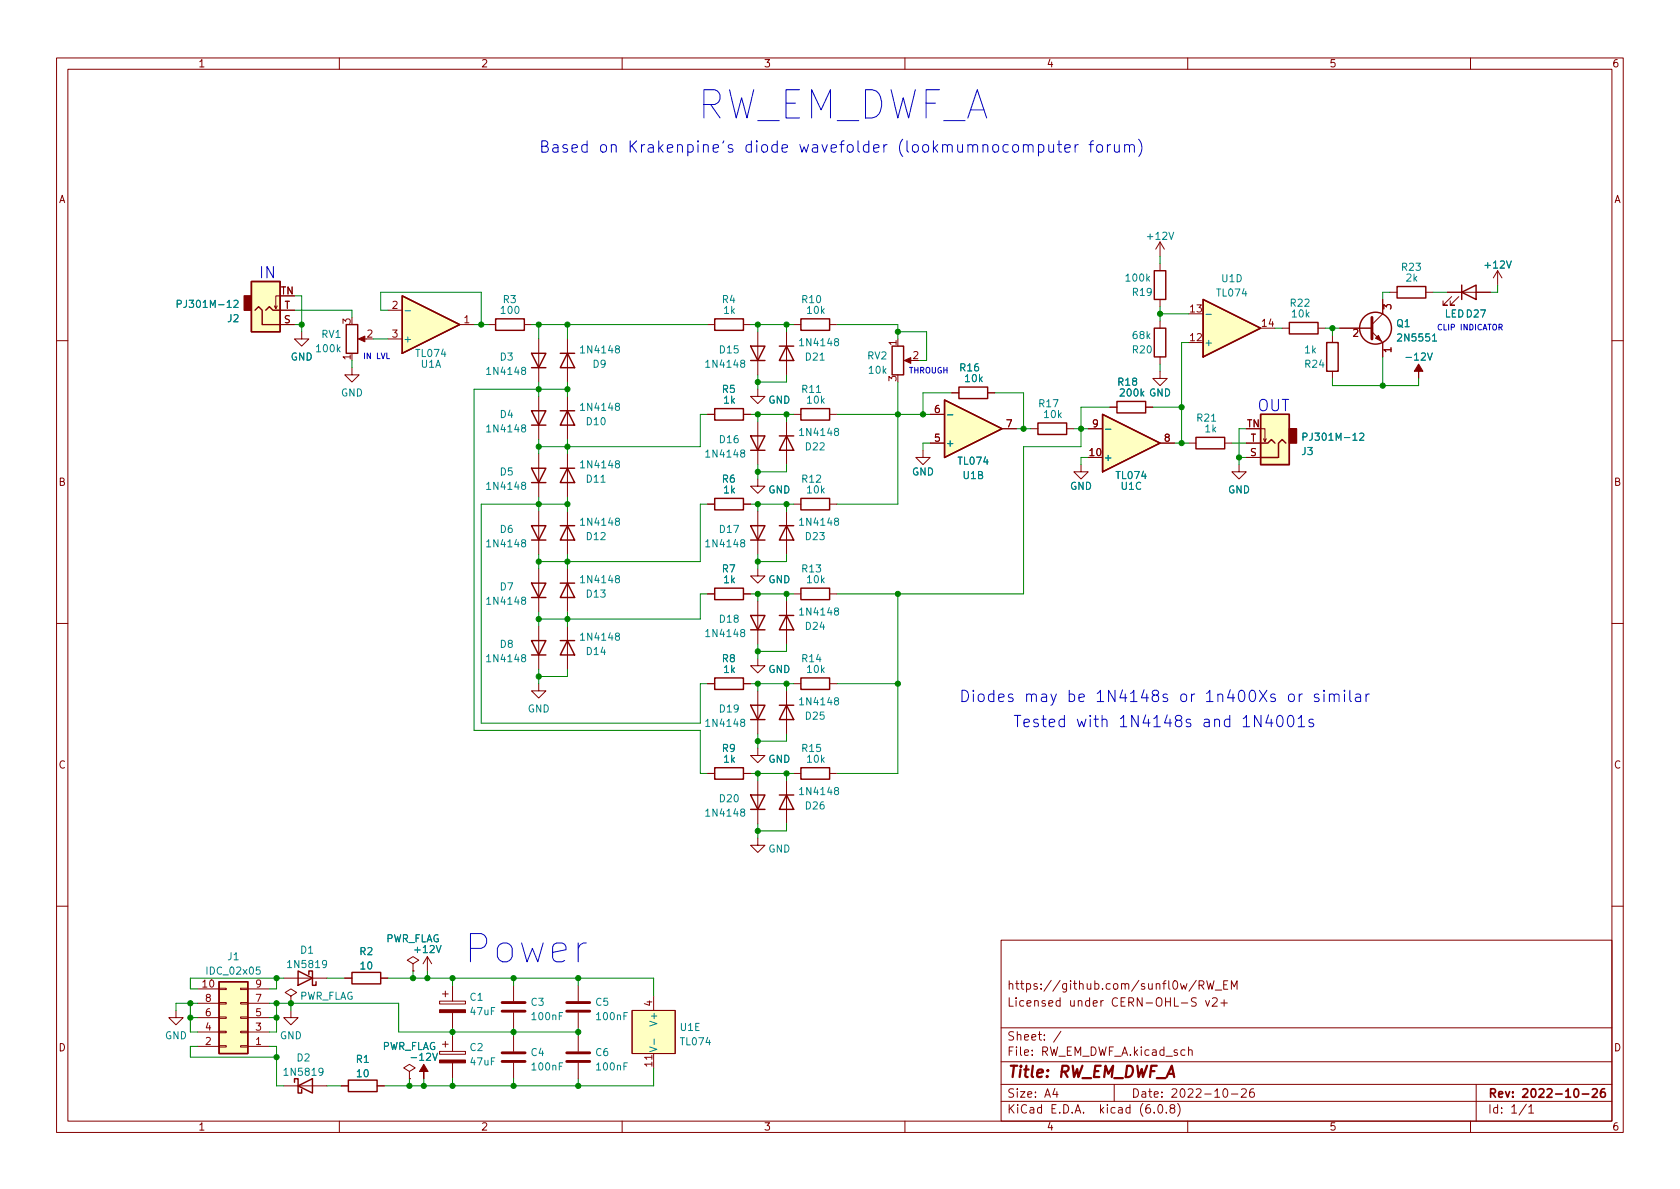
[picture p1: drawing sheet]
<svg xmlns="http://www.w3.org/2000/svg" width="297mm" height="210mm" viewBox="0 0 297 210" stroke-linecap="round" stroke-linejoin="round" font-family="sans-serif">
<g fill="none" stroke="#840000" stroke-width=".18">
<path d="M10 10.2h277v190.1h-277zM12 12.2h273v186.1h-273zM60 10.2v2M110 10.2v2M160 10.2v2M210 10.2v2M260 10.2v2M49 54.1l-.2 .5M49.5 52.3h-.7v2.3l-.3-.5M49.5 57.4h2.6M49.5 54.9h2.6M53.3 58.7v1.2h1.3l-1.3 1.3-1.2-1.3h1.2"/>
<path d="M63.8 59.9h1M68.6 54.9h2.5M68.6 59.9h2.5M81.3 57.4h2.5M86.4 57.4h1.2M92.7 57.4h1.3M95.2 59.9v7.7M100.3 59.9v7.7M125.1 57.4h1.3M131.4 57.4h1.3M134 58.7v7.6M139.1 58.7v7.6"/>
<path d="M140.3 57.4h1.3M146.7 57.4h1.3M205.1 42.8l-.8 1.3M205.1 42.8v2.5M205.1 46.6v1.3M205.1 53v1.2M205.1 56.8v1.2M205.1 42.8l.8 1.3M226.7 58h1.3M233 58h1.3M235.6 59.3v1.3M236.9 58h5.7"/>
<path d="M242.6 58.7l1.9 1.9v2.5M244.5 53v2.5l-1.9 1.9M245.7 51.7h1.3M252.1 51.7h1.3M255.9 51.7h7.6M256.7 52.4l-1.6 1.6h.8h-.8v-.8M257.9 52.4l-1.5 1.6h.8h-.8v-.8M264.8 47.9l-.8 1.2M264.8 47.9v2.5M264.8 47.9l.8 1.2M10 60.2h2M62.2 65v1.3h1.3l-1.3 1.3-1.2-1.3h1.2"/>
<path d="M95.2 70.1v7.6M100.3 70.1v7.6M125.1 73.3h1.3M131.4 73.3h1.3M134 68.8v1.3h1.3l-1.3 1.3-1.3-1.3h1.3M134 74.5v7.7M139.1 74.5v7.7M140.3 73.3h1.3M146.7 73.3h1.3M160.3 63.7h1M163.2 79.6v1.3h1.3l-1.3 1.3-1.3-1.3h1.3M164.5 73.3h2.5"/>
<path d="M164.5 78.4h2.5M168.3 69.5h1.2M174.6 69.5h1.3M177.2 75.8h2.5M182.2 75.8h1.3M188.6 75.8h1.3M192.4 75.8h2.5M196.2 72h1.3M202.6 72h1.2M205.1 65.7v1.2h1.3l-1.3 1.3-1.3-1.3h1.3M205.1 78.4h2.5M205.1 63.1v1.3"/>
<path d="M210.2 78.4h1.3M216.5 78.4h1.3M220.3 78.4h2.6M222.9 75.8h.7v2.3l.3-.5M223.4 77.6l.2 .5M235.6 65.7v1.2M285 60.2h2M95.2 80.3v7.6M95.2 90.4v7.6M100.3 80.3v7.6M100.3 90.4v7.6M125.1 89.1h1.3"/>
<path d="M131.4 89.1h1.3M134 84.7v1.3h1.3l-1.3 1.2-1.3-1.2h1.3M134 90.4v7.6M139.1 90.4v7.6M140.3 89.1h1.3M146.7 89.1h1.3M191.1 82.2v1.2h1.3l-1.3 1.3-1.2-1.3h1.2M219.1 82.2v1.2h-1.3l1.3 1.3 1.2-1.3h-1.2M220.3 80.9h2.6M10 110.2h2M95.2 100.6v7.6M95.2 110.7v7.7"/>
<path d="M100.3 100.6v7.6M100.3 110.7v7.7M125.1 105h1.3M131.4 105h1.3M134 100.6v1.2h1.3l-1.3 1.3-1.3-1.3h1.3M134 116.5v1.2h1.3l-1.3 1.3-1.3-1.3h1.3M134 106.3v7.6M139.1 106.3v7.6M140.3 105h1.3M146.7 105h1.3M285 110.2h2M95.2 120.9v1.3h1.3l-1.3 1.2-1.2-1.2h1.2"/>
<path d="M125.1 136.8h1.3M125.1 120.9h1.3M131.4 136.8h1.3M131.4 120.9h1.3M134 132.3v1.3h1.3l-1.3 1.3-1.3-1.3h1.3M134 122.2v7.6M134 138v7.7M139.1 122.2v7.6M139.1 138v7.7M140.3 136.8h1.3M140.3 120.9h1.3M146.7 136.8h1.3"/>
<path d="M146.7 120.9h1.3M134 148.2v1.3h1.3l-1.3 1.2-1.3-1.2h1.3M10 160.2h2M31.1 178.7v1.3h1.3l-1.3 1.2-1.3-1.2h1.3M34.9 174.9h3.8M34.9 180h3.8M34.9 177.4h3.8M38.7 174.7h1.3v.3h-1.3zM38.7 177.3h1.3v.2h-1.3zM38.7 179.8h1.3v.3h-1.3zM42.5 174.7h1.3v.3h-1.3zM42.5 177.3h1.3v.2h-1.3z"/>
<path d="M42.5 179.8h1.3v.3h-1.3zM43.8 174.9h3.8M43.8 180h3.8M43.8 177.4h3.8M50.2 173h7.6M51.4 176.1l1.1-.6-1.1-.6-1 .6 1 .6v1.3M51.4 177.4h.1M51.4 178.7v1.3h1.3l-1.3 1.2-1.2-1.2h1.2M61 173h1.2M67.3 173h1.3M73 170.4l1-.6-1-.6-1 .6 1 .6v1.3M73 171.7h.1"/>
<path d="M75.6 169.2l-.8 1.2M75.6 169.2v2.5M75.6 169.2l.7 1.2M77.7 177h4.6v.5h-4.6zM78.2 175.8h1M78.7 175.3v1M80 174.2v2.8M80 179.1v2.8M90.8 174.2v2.8M90.8 179.1v2.8M102.2 174.2v2.8M102.2 179.1v2.8"/>
<path d="M111.8 178.7h7.6v7.6h-7.6zM115.6 176.1v2.6M177 166.3h108v32h-108zM211.5 176.5l-.6-.1-.3 .3 .2 .4 .6 .3v.4l-.2 .1h-.6M211.5 173.4l-1.3 1.9M212 174.2l.7-.1 .2-.2-.1-.3-.2-.2h-.6v1.5M212.4 174.2l.5 .7M213.1 176.9l.4 1 .4-1M213.4 173.4l.3 1.5 .3-1 .3 1 .3-1.5M214.4 176.6l.5-.2 .2 .2 .1 .3-.9 1h.9M214.9 175.1h1.1M215.9 177.4h1.1"/>
<path d="M216.4 174.1h.5M216.4 176.8v1.1M217.1 173.4h-.7v1.5h.7M217.7 174.9v-1.5l.5 1.1 .5-1.1v1.5M285 160.2h2M34.9 185h3.8M34.9 182.5h3.8M38.7 182.4h1.3v.2h-1.3zM38.7 184.9h1.3v.3h-1.3zM42.5 182.4h1.3v.2h-1.3zM42.5 184.9h1.3v.3h-1.3zM43.8 185h3.8"/>
<path d="M43.8 182.5h3.8M50.2 192h7.6M60 198.3v2M60.3 192h1.3M66.7 192h1.2M72.4 189.5l1-.7-1-.6-1 .6 1 .7v1.2M72.4 190.7h.1M77.7 185.9h4.6v.5h-4.6zM78.2 184.7h1M78.7 184.1v1.1M80 183.1v2.8M80 188v2.7"/>
<path d="M90.8 183.1v2.8M90.8 188v2.7M102.2 183.1v2.8M102.2 188v2.7M110 198.3v2M115.6 186.3v2.5M160 198.3v2M177 194.8h108M177 191.8h108M177 187.8h108M177 181.8h108M186.5 192.5l-.4 1h1"/>
<path d="M186.9 193v1M187.6 182.4l-1.3 1.9M197 191.8v3M204.1 196.7v.1M204.9 195.4l.2-.1a.81 .81 0 0 1 .6 .7 .81 .81 0 0 1-.3 .8h-.2a.81 .81 0 0 1-.6-.6 .81 .81 0 0 1 .3-.8zM206.2 196.7v.1M207.1 196l-.2-.3v-.2l.2-.2 .5 .1 .1 .2-.1 .2-.6 .2-.1 .3v.4l.2 .1h.5l.1-.3-.1-.4-.2-.1M208.2 195.1a1.72 1.72 0 0 1 0 2.3M209.5 185.7l-.4-.1-.3 .3v.4l.1 .3h.6M210 198.3v2M210.1 185.8l.3-.2 .3 .1 .1 .9M210.1 185.1v1.5"/>
<path d="M216.4 192.6l.2-.1a.81 .81 0 0 1 .6 .7 .81 .81 0 0 1-.3 .8h-.2a.81 .81 0 0 1-.6-.6 .81 .81 0 0 1 .3-.8zM217.7 193.5h1.2M219.5 192.7l.6-.2 .2 .2 .1 .3-1 1h1M221.6 192.5a.59 .59 0 0 0-.7 .7v.5l.2 .3h.4l.2-.1 .1-.5-.2-.2-.4-.1-.3 .3M260 198.3v2M261 191.8v6.5M269.9 195.3l-1.3 1.9M270.3 195.8l.4-.5v1.5M270.3 196.8h.9"/>
</g>
<path d="M279.8 193.5h1.1M281.6 192.7l.5-.2 .2 .2 .1 .3-.9 1h.9M283.7 192.5a.59 .59 0 0 0-.7 .7v.5l.1 .3h.5l.2-.1v-.5l-.1-.2-.4-.1-.3 .3" fill="none" stroke="#840000" stroke-width=".3"/>
<g fill="none" stroke="#840000" stroke-width=".25">
<path d="M44.4 49.8h5.1v8.9h-5.1zM45.1 54.9l.6-.7 .7 .7v2.5h3.1M47 54.9l.6-.7 .7 .7h1.2M61.2 57.4h2v5.1h-2zM71.1 52.3l10.2 5.1-10.2 5.1zM87.6 56.4h5.1v2h-5.1zM126.4 56.4h5v2h-5zM141.6 56.4h5.1v2h-5.1zM204.1 47.9h2v5.1h-2zM204.1 58h2v5.1h-2zM212.7 53l10.2 5-10.2 5.1zM228 57h5v2h-5z"/>
<path d="M247 50.7h5.1v2h-5.1zM258.4 51.7l2.6-1.3v2.6zM258.4 50.4v2.6M94 72.6h2.5l-1.3 2.6zM94 62.5h2.5l-1.3 2.5zM94 75.2h2.5M94 65h2.5M99.1 62.5h2.5M99.1 72.6h2.5M100.3 62.5l1.3 2.5h-2.5zM100.3 72.6l1.3 2.6h-2.5zM126.4 72.3h5v2h-5z"/>
<path d="M132.7 77.1h2.6l-1.3 2.5zM132.7 61.2h2.6l-1.3 2.5zM132.7 79.6h2.6M132.7 63.7h2.6M137.8 61.2h2.5M137.8 77.1h2.5M139.1 61.2l1.2 2.5h-2.5zM139.1 77.1l1.2 2.5h-2.5zM141.6 72.3h5.1v2h-5.1zM157.7 61.2h2.1v5.1h-2.1zM167 70.7l10.2 5.1-10.2 5.1zM169.5 68.4h5.1v2.1h-5.1z"/>
<path d="M183.5 74.8h5.1v2h-5.1zM194.9 73.3l10.2 5.1-10.2 5zM197.5 71h5.1v2h-5.1zM211.5 77.3h5v2.1h-5zM222.9 73.3h5.1v8.9h-5.1zM222.9 78.4h1.3l.6-.7 .6 .7M227.3 78.4l-.6-.7-.6 .7v2.5h-3.2M234.6 60.6h2v5.1h-2zM94 93h2.5l-1.3 2.5zM94 82.8h2.5l-1.3 2.5zM94 95.5h2.5M94 85.3h2.5"/>
<path d="M99.1 93h2.5M99.1 82.8h2.5M100.3 93l1.3 2.5h-2.5zM100.3 82.8l1.3 2.5h-2.5zM126.4 88.1h5v2.1h-5zM132.7 93h2.6l-1.3 2.5zM132.7 95.5h2.6M137.8 93h2.5M139.1 93l1.2 2.5h-2.5zM141.6 88.1h5.1v2.1h-5.1zM94 113.3h2.5l-1.3 2.5zM94 103.1h2.5l-1.3 2.6z"/>
<path d="M94 115.8h2.5M94 105.7h2.5M99.1 103.1h2.5M99.1 113.3h2.5M100.3 103.1l1.3 2.6h-2.5zM100.3 113.3l1.3 2.5h-2.5zM126.4 104h5v2h-5zM126.4 119.9h5v2h-5zM132.7 108.8h2.6l-1.3 2.6zM132.7 111.4h2.6M137.8 108.8h2.5M139.1 108.8l1.2 2.6h-2.5z"/>
<path d="M141.6 104h5.1v2h-5.1zM141.6 119.9h5.1v2h-5.1zM126.4 135.8h5v2h-5zM132.7 124.7h2.6l-1.3 2.5zM132.7 127.2h2.6M137.8 124.7h2.5M139.1 124.7l1.2 2.5h-2.5zM141.6 135.8h5.1v2h-5.1zM132.7 140.6h2.6l-1.3 2.5zM132.7 143.1h2.6M137.8 140.6h2.5M139.1 140.6l1.2 2.5h-2.5z"/>
<path d="M38.7 173.6h5.1v12.7h-5.1zM52.7 171.7l2.5 1.3-2.5 1.2zM54.6 172.3v-.6h.6v2.5h.7v-.6M62.2 172h5.1v2h-5.1zM52.1 191.4v-.7h.6v2.6h.6v-.6M52.7 192l2.5-1.3v2.6zM61.6 191h5.1v2h-5.1z"/>
<circle cx="243.2" cy="58" r="2.82"/>
</g>
<g fill="#ffffc2" stroke="#ffffc2" stroke-width=".18">
<path d="M194.9 73.3l10.2 5.1-10.2 5z"/>
<path d="M167 70.7l10.2 5.1-10.2 5.1z"/>
<path d="M222.9 73.3h5.1v8.9h-5.1z"/>
<path d="M38.7 173.6h5.1v12.7h-5.1z"/>
<path d="M111.8 178.7h7.6v7.6h-7.6z"/>
<path d="M212.7 53l10.2 5-10.2 5.1z"/>
<path d="M44.4 49.8h5.1v8.9h-5.1z"/>
<path d="M71.1 52.3l10.2 5.1-10.2 5.1z"/>
</g>
<path d="M31.3 53.8l.6-.1 .2-.2-.1-.3-.7-.1v1.3M41.4 53.2l.5-.1 .2 .4-.8 .9h.8M71.6 54.9h1M213.2 55.6h1M167.5 73.4h1M195.5 75.9h.9M230.4 77.3l.6-.1 .1-.2-.1-.3-.6-.1v1.3M240.4 76.7l.5-.1 .2 .4-.7 .9h.7M253.3 60.3h.7M114.9 185.1l1.2 .5-1.2 .4M115.7 183.7v1" fill="none" stroke="#008484" stroke-width=".18"/>
<g fill="#840000" stroke="#840000" stroke-width=".25">
<path d="M228 75.8h1.2v2.6h-1.2z"/>
<path d="M43.2 52.3h1.2v2.6h-1.2z"/>
</g>
<g fill="#840000" stroke="#840000" stroke-width=".18">
<path d="M74.9 188.2l.8 1.3h-.8v1.2v-1.2h-.7z"/>
<path d="M77.7 178.6h4.6v.5h-4.6z"/>
<path d="M77.7 187.4h4.6v.6h-4.6z"/>
<path d="M159.9 63.7l1.1-.5v1.1z"/>
<path d="M250.8 64.4l.8 1.3h-.8v1.2v-1.2h-.7z"/>
<path d="M243.2 59.8l.5-.5 .5 1z"/>
<path d="M63.4 59.9l1.1-.5v1z"/>
</g>
<path d="M242.6 56.1v3.8M88.8 178.8h4M88.8 177.3h4M100.2 178.8h4.1M100.2 177.3h4.1M88.8 187.7h4M88.8 186.2h4M100.2 187.7h4.1M100.2 186.2h4.1" fill="none" stroke="#840000" stroke-width=".51"/>
<g fill="none" stroke="#0000c2" stroke-width=".18">
<path d="M183.6 25.7l.6-.1 .4 .4v.5l-.2 .3-.2 .1-.6-.1M183.6 25.6v2M185.4 25.6l.1 1.2a.54 .54 0 0 0 .8-.1M186.3 25.6v1.3M186.9 25.6h.8M187.2 24.9v1.7l.1 .2 .4 .1M188.3 26.2l.9-.1-.1-.4-.5-.1-.3 .3 .1 .9 .2 .1 .5-.1M190.1 25.6v1.3M190.7 25.6a.51 .51 0 0 0-.6 .4M192.6 25.6h.7M193.3 24.9l-.4 .1v.2v1.7M194 25.8a.54 .54 0 0 1 .5-.2 .54 .54 0 0 1 .4 .4v.5a.54 .54 0 0 1-.5 .4 .54 .54 0 0 1-.5-.4z"/>
<path d="M195.8 25.6v1.3M196.4 25.6a.51 .51 0 0 0-.6 .4M197 25.6l.1 1.2a.54 .54 0 0 0 .8-.1M197.9 25.6v1.3M198.8 25.8a.5 .5 0 0 1 .9 .1v1M198.8 25.6v1.3M199.7 25.9l.3-.3 .5 .1 .1 1.2M201.3 24.6a2.29 2.29 0 0 1 0 3.1M265 57.9l.5-.1 .1-.4-.6-.1v1M265.3 57.9l.3 .4M68.4 62.4v1h.5M224.3 126.4l-.5 1.4h1.3"/>
<path d="M224.8 127.2v1.3M225.9 126.7a.48 .48 0 0 1 .5-.2 .48 .48 0 0 1 .4 .4 1.03 1.03 0 0 1-.6 1.6 1.22 1.22 0 0 1-.3-1.8zM227.8 126.7a.48 .48 0 0 1 .5-.2 .48 .48 0 0 1 .4 .4 1.03 1.03 0 0 1-.6 1.6 1.22 1.22 0 0 1-.3-1.8zM227.9 122.9a.54 .54 0 0 1 .5-.2 .54 .54 0 0 1 .5 .4v.6a.54 .54 0 0 1-.6 .4 .54 .54 0 0 1-.5-.4zM229.5 127.1l.6-.6v2M229.5 128.5h1.2M229.7 122.7v1.4M230.3 122.7a.51 .51 0 0 0-.6 .4M232.2 127.3l-.5-.1-.3 .3 .1 .2 .7 .2 .1 .2-.1 .3-.2 .1-.6-.1M233.1 122.8l-.4-.1-.3 .3 .1 .3 .6 .2 .1 .2-.1 .3-.1 .1-.6-.1M234.1 122.1l-.1 .1 .1 .1 .1-.1-.1-.1v.2M234.1 122.7v1.4"/>
<path d="M235 122.9a.5 .5 0 0 1 .9 .1v1.1M235 122.7v1.4M235.9 123l.3-.3 .5 .1 .1 1.3M237.7 122.1l-.1 .1 .1 .1 .1-.1-.1-.1v.2M237.7 122.7v1.4M238.7 122.1v1.7l.3 .3M239.7 122.8l.2-.1 .6 .1 .1 1.3M240.6 123.2l-.7 .1a.39 .39 0 0 0-.3 .4 .39 .39 0 0 0 .3 .4l.7-.1M241.5 122.7v1.4M242.1 122.7a.51 .51 0 0 0-.6 .4"/>
</g>
<g fill="none" stroke="#008400" stroke-width=".18">
<path d="M52.1 57.4h1.2M52.1 52.3h1.2v6.4M52.1 54.9h10.1v1.2M66 59.9h2.6M68.6 54.9h-1.3v-3.2h17.8v5.7M83.8 57.4h2.6M94 57.4h31.1M95.2 57.4v2.5M100.3 57.4v2.5M132.7 57.4h7.6M134 57.4v1.3M139.1 57.4v1.3"/>
<path d="M148 57.4h10.7v2.5M158.7 58.7h5.1v5h-1.2M205.1 55.5h5.1M205.1 45.3v1.3M205.1 54.2v2.6M225.4 58h1.3M234.3 58h2.6M235.6 58v1.3M245.7 51.7h-1.2v1.3M253.4 51.7h2.5M264.8 50.4v1.3h-1.3M62.2 63.7v1.3"/>
<path d="M95.2 67.6v2.5M95.2 77.7v2.6M100.3 67.6v2.5M100.3 77.7v2.6M100.3 68.8h-16.5v60.4h40v7.6h1.3M125.1 73.3h-1.3v5.7h-28.6M132.7 73.3h7.6M134 66.3v2.5M134 73.3v1.2M139.1 66.3v1.3h-5.1M139.1 73.3v1.2M148 73.3h16.5"/>
<path d="M158.7 67.6v21.5h-10.7M164.5 78.4h-1.3v1.2M168.3 69.5h-5.1v3.8M175.9 69.5h5.1v6.3M179.7 75.8h2.5M189.9 75.8h2.5M196.2 72h-5.1v7h-10.1v26h-33M203.8 72h5.1M205.1 64.4v1.3M207.6 78.4h2.6M210.2 60.6h-1.3v17.8M217.8 78.4h2.5"/>
<path d="M220.3 75.8h-1.2v6.4M235.6 66.9v1.3h15.2v-1.3M244.5 63.1v5.1M95.2 87.9v2.5M95.2 98v2.6M100.3 87.9v2.5M100.3 98v2.6M100.3 89.1h-15.2v38.8h38.7v-7h1.3M125.1 89.1h-1.3v10.2h-28.6M132.7 89.1h7.6M134 82.2v2.5M134 89.1v1.3"/>
<path d="M134 98v2.6M139.1 98v1.3h-5.1M139.1 82.2v1.2h-5.1M139.1 89.1v1.3M192.4 80.9h-1.3v1.3M219.1 80.9h1.2M95.2 108.2v2.5M95.2 118.4v2.5M100.3 108.2v2.5M100.3 118.4v1.2h-5.1M125.1 105h-1.3v4.5h-28.6M132.7 105h7.6"/>
<path d="M134 105v1.3M134 113.9v2.6M139.1 105v1.3M139.1 113.9v1.3h-5.1M158.7 105v31.8h-10.7M132.7 136.8h7.6M132.7 120.9h7.6M134 120.9v1.3M134 129.8v2.5M134 136.8v1.2M139.1 120.9v1.3M139.1 129.8v1.3h-5.1"/>
<path d="M139.1 136.8v1.2M148 120.9h10.7M134 145.7v2.5M139.1 145.7v1.2h-5.1M33.7 177.4v5.1h1.2M33.7 180h1.2M34.9 177.4h-3.8v1.3M47.6 177.4h22.9v5.1h31.7M47.6 180h1.3M48.9 177.4v5.1h-1.3M48.9 173v1.9h-1.3M50.2 173h-16.5v1.9h1.2"/>
<path d="M51.4 177.4v1.3M57.8 173h3.2M68.6 173h47v3.1M73 171.7v1.3M75.6 171.7v1.3M80 173v1.2M90.8 173v1.2M102.2 173v1.2M34.9 185h-1.2v1.9h15.2M47.6 185h1.3v7h1.3M57.8 192h2.5M72.4 190.7v1.3"/>
<path d="M74.9 190.7v1.3M80 181.9v1.2M80 190.7v1.3M90.8 181.9v1.2M90.8 190.7v1.3M102.2 181.9v1.2M102.2 190.7v1.3M115.6 188.8v3.2h-47.7"/>
</g>
<g fill="#008400" stroke="#008400" stroke-width=".18">
<circle cx="158.7" cy="73.3" r=".46"/>
<circle cx="158.7" cy="120.9" r=".46"/>
<circle cx="158.7" cy="105" r=".46"/>
<circle cx="139.1" cy="120.9" r=".46"/>
<circle cx="134" cy="115.2" r=".46"/>
<circle cx="205.1" cy="55.5" r=".46"/>
<circle cx="244.5" cy="68.2" r=".46"/>
<circle cx="208.9" cy="72" r=".46"/>
<circle cx="235.6" cy="58" r=".46"/>
<circle cx="139.1" cy="105" r=".46"/>
<circle cx="134" cy="57.4" r=".46"/>
<circle cx="134" cy="67.6" r=".46"/>
<circle cx="100.3" cy="79" r=".46"/>
<circle cx="100.3" cy="68.8" r=".46"/>
<circle cx="134" cy="83.4" r=".46"/>
<circle cx="134" cy="99.3" r=".46"/>
<circle cx="134" cy="146.9" r=".46"/>
<circle cx="134" cy="131.1" r=".46"/>
<circle cx="134" cy="136.8" r=".46"/>
<circle cx="139.1" cy="136.8" r=".46"/>
<circle cx="219.1" cy="80.9" r=".46"/>
<circle cx="208.9" cy="78.4" r=".46"/>
<circle cx="181" cy="75.8" r=".46"/>
<circle cx="191.1" cy="75.8" r=".46"/>
<circle cx="158.7" cy="58.7" r=".46"/>
<circle cx="139.1" cy="57.4" r=".46"/>
<circle cx="163.2" cy="73.3" r=".46"/>
<circle cx="95.2" cy="119.6" r=".46"/>
<circle cx="134" cy="120.9" r=".46"/>
<circle cx="100.3" cy="109.5" r=".46"/>
<circle cx="134" cy="105" r=".46"/>
<circle cx="90.8" cy="192" r=".46"/>
<circle cx="90.8" cy="182.5" r=".46"/>
<circle cx="75.6" cy="173" r=".46"/>
<circle cx="80" cy="182.5" r=".46"/>
<circle cx="102.2" cy="182.5" r=".46"/>
<circle cx="90.8" cy="173" r=".46"/>
<circle cx="102.2" cy="173" r=".46"/>
<circle cx="80" cy="173" r=".46"/>
<circle cx="102.2" cy="192" r=".46"/>
<circle cx="100.3" cy="57.4" r=".46"/>
<circle cx="95.2" cy="109.5" r=".46"/>
<circle cx="95.2" cy="99.3" r=".46"/>
<circle cx="100.3" cy="99.3" r=".46"/>
<circle cx="95.2" cy="68.8" r=".46"/>
<circle cx="95.2" cy="79" r=".46"/>
<circle cx="33.7" cy="180" r=".46"/>
<circle cx="33.7" cy="177.4" r=".46"/>
<circle cx="48.9" cy="173" r=".46"/>
<circle cx="48.9" cy="180" r=".46"/>
<circle cx="48.9" cy="177.4" r=".46"/>
<circle cx="51.4" cy="177.4" r=".46"/>
<circle cx="74.9" cy="192" r=".46"/>
<circle cx="72.4" cy="192" r=".46"/>
<circle cx="48.9" cy="186.9" r=".46"/>
<circle cx="80" cy="192" r=".46"/>
<circle cx="73" cy="173" r=".46"/>
<circle cx="95.2" cy="57.4" r=".46"/>
<circle cx="85.1" cy="57.4" r=".46"/>
<circle cx="53.3" cy="57.4" r=".46"/>
<circle cx="100.3" cy="89.1" r=".46"/>
<circle cx="95.2" cy="89.1" r=".46"/>
<circle cx="139.1" cy="89.1" r=".46"/>
<circle cx="134" cy="73.3" r=".46"/>
<circle cx="139.1" cy="73.3" r=".46"/>
<circle cx="134" cy="89.1" r=".46"/>
</g>
<g font-size="7" fill="#0000c2">
<text x="123.2" y="21.1">RW_EM_DWF_A</text>
<text x="81.9" y="170.3">Power</text>
</g>
<g font-size="2.8" fill="#0000c2">
<text x="95.2" y="27">Based on Krakenpine's diode wavefolder (lookmumnocomputer forum)</text>
<text x="46.1" y="49.2">IN</text>
<text x="222.2" y="72.7">OUT</text>
<text x="169.5" y="124.2">Diodes may be 1N4148s or 1n400Xs or similar</text>
<text x="179.1" y="128.6">Tested with 1N4148s and 1N4001s</text>
</g>
<text font-size="2.8" fill="#840000" x="178" y="190.6">Title: RW_EM_DWF_A</text>
<g font-size="2.1" fill="#840000">
<text x="178" y="178">Licensed under CERN-OHL-S v2+</text>
<text x="178" y="175">https://github.com/sunfl0w/RW_EM</text>
<text x="178" y="184">Sheet: /</text>
<text x="178" y="186.7">File: RW_EM_DWF_A.kicad_sch</text>
<text x="178" y="196.9">KiCad E.D.A. kicad (6.0.8)</text>
<text x="178" y="194.1">Size: A4</text>
<text x="200" y="194.1">Date: 2022-10-26</text>
<text x="263" y="194.1">Rev: 2022-10-26</text>
<text x="263" y="196.9">Id: 1/1</text>
</g>
<g font-size="1.8" fill="#840000">
<text x="35" y="11.9">1</text>
<text x="85" y="11.9">2</text>
<text x="135" y="11.9">3</text>
<text x="185" y="11.9">4</text>
<text x="235" y="11.9">5</text>
<text x="285" y="11.9">6</text>
<text x="10.3" y="35.9">A</text>
<text x="285.3" y="35.9">A</text>
<text x="49.6" y="52.1">TN</text>
<text x="50.2" y="57.1">S</text>
<text x="50.3" y="54.6">T</text>
<text x="62" y="57.3" transform="rotate(-90 62 57.3)">3</text>
<text x="64.9" y="59.7">2</text>
<text x="69.4" y="54.6">2</text>
<text x="69.4" y="59.7">3</text>
<text x="82.1" y="57.1">1</text>
<text x="210.5" y="55.2">13</text>
<text x="223.2" y="57.8">14</text>
<text x="239.2" y="59.6">2</text>
<text x="246" y="54.7" transform="rotate(-90 246 54.7)">3</text>
<text x="62" y="63.6" transform="rotate(-90 62 63.6)">1</text>
<text x="158.5" y="61.1" transform="rotate(-90 158.5 61.1)">1</text>
<text x="161.4" y="63.5">2</text>
<text x="210.5" y="60.3">12</text>
<text x="246" y="62.3" transform="rotate(-90 246 62.3)">1</text>
<text x="158.5" y="67.4" transform="rotate(-90 158.5 67.4)">3</text>
<text x="165.2" y="73">6</text>
<text x="177.9" y="75.6">7</text>
<text x="193.2" y="75.6">9</text>
<text x="220.4" y="75.6">TN</text>
<text x="165.2" y="78.1">5</text>
<text x="192.7" y="80.6">10</text>
<text x="205.9" y="78.1">8</text>
<text x="221" y="80.6">S</text>
<text x="221.1" y="78.1">T</text>
<text x="10.3" y="85.9">B</text>
<text x="285.3" y="85.9">B</text>
<text x="10.3" y="135.9">C</text>
<text x="285.3" y="135.9">C</text>
<text x="35.8" y="174.6">10</text>
<text x="36.3" y="179.7">6</text>
<text x="36.3" y="177.2">8</text>
<text x="45.2" y="179.7">5</text>
<text x="45.2" y="177.2">7</text>
<text x="45.2" y="174.6">9</text>
<text x="115.3" y="177.9" transform="rotate(-90 115.3 177.9)">4</text>
<text x="10.3" y="185.9">D</text>
<text x="36.3" y="184.8">2</text>
<text x="36.3" y="182.2">4</text>
<text x="45.2" y="184.8">1</text>
<text x="45.2" y="182.2">3</text>
<text x="285.3" y="185.9">D</text>
<text x="115.3" y="188.6" transform="rotate(-90 115.3 188.6)">11</text>
<text x="35" y="199.9">1</text>
<text x="85" y="199.9">2</text>
<text x="135" y="199.9">3</text>
<text x="185" y="199.9">4</text>
<text x="235" y="199.9">5</text>
<text x="285" y="199.9">6</text>
</g>
<g font-size="1.8" fill="#008484">
<text x="203" y="42.4">+12V</text>
<text x="247.9" y="47.9">R23</text>
<text x="262.7" y="47.5">+12V</text>
<text x="89" y="53.6">R3</text>
<text x="127.7" y="53.6">R4</text>
<text x="141.9" y="53.6">R10</text>
<text x="199.2" y="49.8">100k</text>
<text x="200.3" y="52.3">R19</text>
<text x="215.2" y="52.4">TL074</text>
<text x="216" y="49.9">U1D</text>
<text x="248.6" y="49.8">2k</text>
<text x="32.1" y="54.4">PJ301M-12</text>
<text x="40.3" y="57">J2</text>
<text x="56.9" y="59.7">RV1</text>
<text x="88.7" y="55.5">100</text>
<text x="128" y="55.5">1k</text>
<text x="142.8" y="55.5">10k</text>
<text x="200.4" y="59.9">68k</text>
<text x="228.2" y="54.2">R22</text>
<text x="228.5" y="56.1">10k</text>
<text x="247" y="57.8">Q1</text>
<text x="255.4" y="56.1">LED D27</text>
<text x="51.4" y="63.7">GND</text>
<text x="56.1" y="62.3">100k</text>
<text x="71.2" y="60.6">+</text>
<text x="73.6" y="63.1">TL074</text>
<text x="74.4" y="65">U1A</text>
<text x="88.5" y="63.7">D3</text>
<text x="103" y="62.5">1N4148</text>
<text x="104.9" y="65">D9</text>
<text x="125.1" y="65">1N4148</text>
<text x="127.3" y="62.5">D15</text>
<text x="141.7" y="61.2">1N4148</text>
<text x="142.5" y="63.7">D21</text>
<text x="153.4" y="63.5">RV2</text>
<text x="169.8" y="65.7">R16</text>
<text x="200.3" y="62.5">R20</text>
<text x="212.9" y="61.2">+</text>
<text x="230.7" y="62.5">1k</text>
<text x="230.8" y="65">R24</text>
<text x="247.5" y="60.4">2N5551</text>
<text x="249" y="63.7">-12V</text>
<text x="60.3" y="70.1">GND</text>
<text x="86.4" y="66.3">1N4148</text>
<text x="127.7" y="69.5">R5</text>
<text x="128" y="71.4">1k</text>
<text x="135.8" y="71.4">GND</text>
<text x="141.9" y="69.5">R11</text>
<text x="142.8" y="71.4">10k</text>
<text x="153.7" y="66.1">10k</text>
<text x="170.7" y="67.6">10k</text>
<text x="197.7" y="68.2">R18</text>
<text x="198.2" y="70.1">200k GND</text>
<text x="86.4" y="76.4">1N4148</text>
<text x="88.5" y="73.9">D4</text>
<text x="103" y="72.6">1N4148</text>
<text x="103.8" y="75.2">D10</text>
<text x="141.7" y="77.1">1N4148</text>
<text x="183.8" y="72">R17</text>
<text x="184.7" y="73.9">10k</text>
<text x="211.7" y="74.5">R21</text>
<text x="213.1" y="76.4">1k</text>
<text x="231.2" y="77.9">PJ301M-12</text>
<text x="103" y="82.8">1N4148</text>
<text x="125.1" y="80.9">1N4148</text>
<text x="127.3" y="78.4">D16</text>
<text x="142.5" y="79.6">D22</text>
<text x="167.1" y="79">+</text>
<text x="169.5" y="82.2">TL074</text>
<text x="195.1" y="81.5">+</text>
<text x="230.2" y="80.5">J3</text>
<text x="86.4" y="86.6">1N4148</text>
<text x="88.5" y="84.1">D5</text>
<text x="103.8" y="85.3">D11</text>
<text x="127.7" y="85.3">R6</text>
<text x="128" y="87.2">1k</text>
<text x="135.8" y="87.2">GND</text>
<text x="141.9" y="85.3">R12</text>
<text x="142.8" y="87.2">10k</text>
<text x="161.2" y="84.1">GND</text>
<text x="170.3" y="84.7">U1B</text>
<text x="189.2" y="86.6">GND</text>
<text x="197.5" y="84.7">TL074</text>
<text x="198.3" y="86.6">U1C</text>
<text x="217.1" y="87.2">GND</text>
<text x="88.5" y="94.2">D6</text>
<text x="103" y="93">1N4148</text>
<text x="103.8" y="95.5">D12</text>
<text x="127.3" y="94.2">D17</text>
<text x="141.7" y="93">1N4148</text>
<text x="142.5" y="95.5">D23</text>
<text x="86.4" y="96.8">1N4148</text>
<text x="125.1" y="96.8">1N4148</text>
<text x="127.7" y="101.2">R7</text>
<text x="141.9" y="101.2">R13</text>
<text x="86.4" y="106.9">1N4148</text>
<text x="88.5" y="104.4">D7</text>
<text x="103" y="103.1">1N4148</text>
<text x="103.8" y="105.7">D13</text>
<text x="128" y="103.1">1k</text>
<text x="135.8" y="103.1">GND</text>
<text x="142.8" y="103.1">10k</text>
<text x="103" y="113.3">1N4148</text>
<text x="125.1" y="112.6">1N4148</text>
<text x="127.3" y="110.1">D18</text>
<text x="141.7" y="108.8">1N4148</text>
<text x="142.5" y="111.4">D24</text>
<text x="86.4" y="117.1">1N4148</text>
<text x="88.5" y="114.5">D8</text>
<text x="103.8" y="115.8">D14</text>
<text x="127.7" y="117.1">R8</text>
<text x="128" y="119">1k</text>
<text x="135.8" y="119">GND</text>
<text x="141.9" y="117.1">R14</text>
<text x="142.8" y="119">10k</text>
<text x="93.3" y="126">GND</text>
<text x="127.3" y="126">D19</text>
<text x="141.7" y="124.7">1N4148</text>
<text x="125.1" y="128.5">1N4148</text>
<text x="142.5" y="127.2">D25</text>
<text x="127.7" y="133">R9</text>
<text x="128" y="134.9">1k</text>
<text x="135.8" y="134.9">GND</text>
<text x="141.9" y="133">R15</text>
<text x="142.8" y="134.9">10k</text>
<text x="127.3" y="141.9">D20</text>
<text x="141.7" y="140.6">1N4148</text>
<text x="142.5" y="143.1">D26</text>
<text x="125.1" y="144.4">1N4148</text>
<text x="135.8" y="150.7">GND</text>
<text x="68.1" y="166.6">PWR_FLAG</text>
<text x="36.8" y="172.3">IDC_02x05</text>
<text x="40.3" y="169.8">J1</text>
<text x="51.2" y="171.2">1N5819</text>
<text x="53.2" y="168.6">D1</text>
<text x="63.6" y="168.9">R2</text>
<text x="63.8" y="171.4">10</text>
<text x="73.5" y="168.5">+12V</text>
<text x="52.8" y="176.8">PWR_FLAG</text>
<text x="83.1" y="177">C1</text>
<text x="83.3" y="179.5">47uF</text>
<text x="93.9" y="177.8">C3</text>
<text x="105.3" y="177.8">C5</text>
<text x="29.1" y="183.8">GND</text>
<text x="49.5" y="183.8">GND</text>
<text x="67.4" y="185.7">PWR_FLAG</text>
<text x="83.1" y="185.8">C2</text>
<text x="94.2" y="180.4">100nF</text>
<text x="105.6" y="180.4">100nF</text>
<text x="116.2" y="181" transform="rotate(-90 116.2 181)">V+</text>
<text x="120.3" y="182.3">U1E</text>
<text x="120.4" y="184.8">TL074</text>
<text x="50.6" y="190.2">1N5819</text>
<text x="52.5" y="187.7">D2</text>
<text x="63" y="187.9">R1</text>
<text x="63.2" y="190.5">10</text>
<text x="73.1" y="187.6">-12V</text>
<text x="83.3" y="188.4">47uF</text>
<text x="93.9" y="186.7">C4</text>
<text x="94.2" y="189.3">100nF</text>
<text x="105.3" y="186.7">C6</text>
<text x="105.6" y="189.3">100nF</text>
</g>
<g font-size="1.4" fill="#0000c2">
<text x="254" y="58.4">CLIP INDICATOR</text>
<text x="64.1" y="63.5">IN LVL</text>
<text x="160.7" y="66">THROUGH</text>
</g>
</svg>
